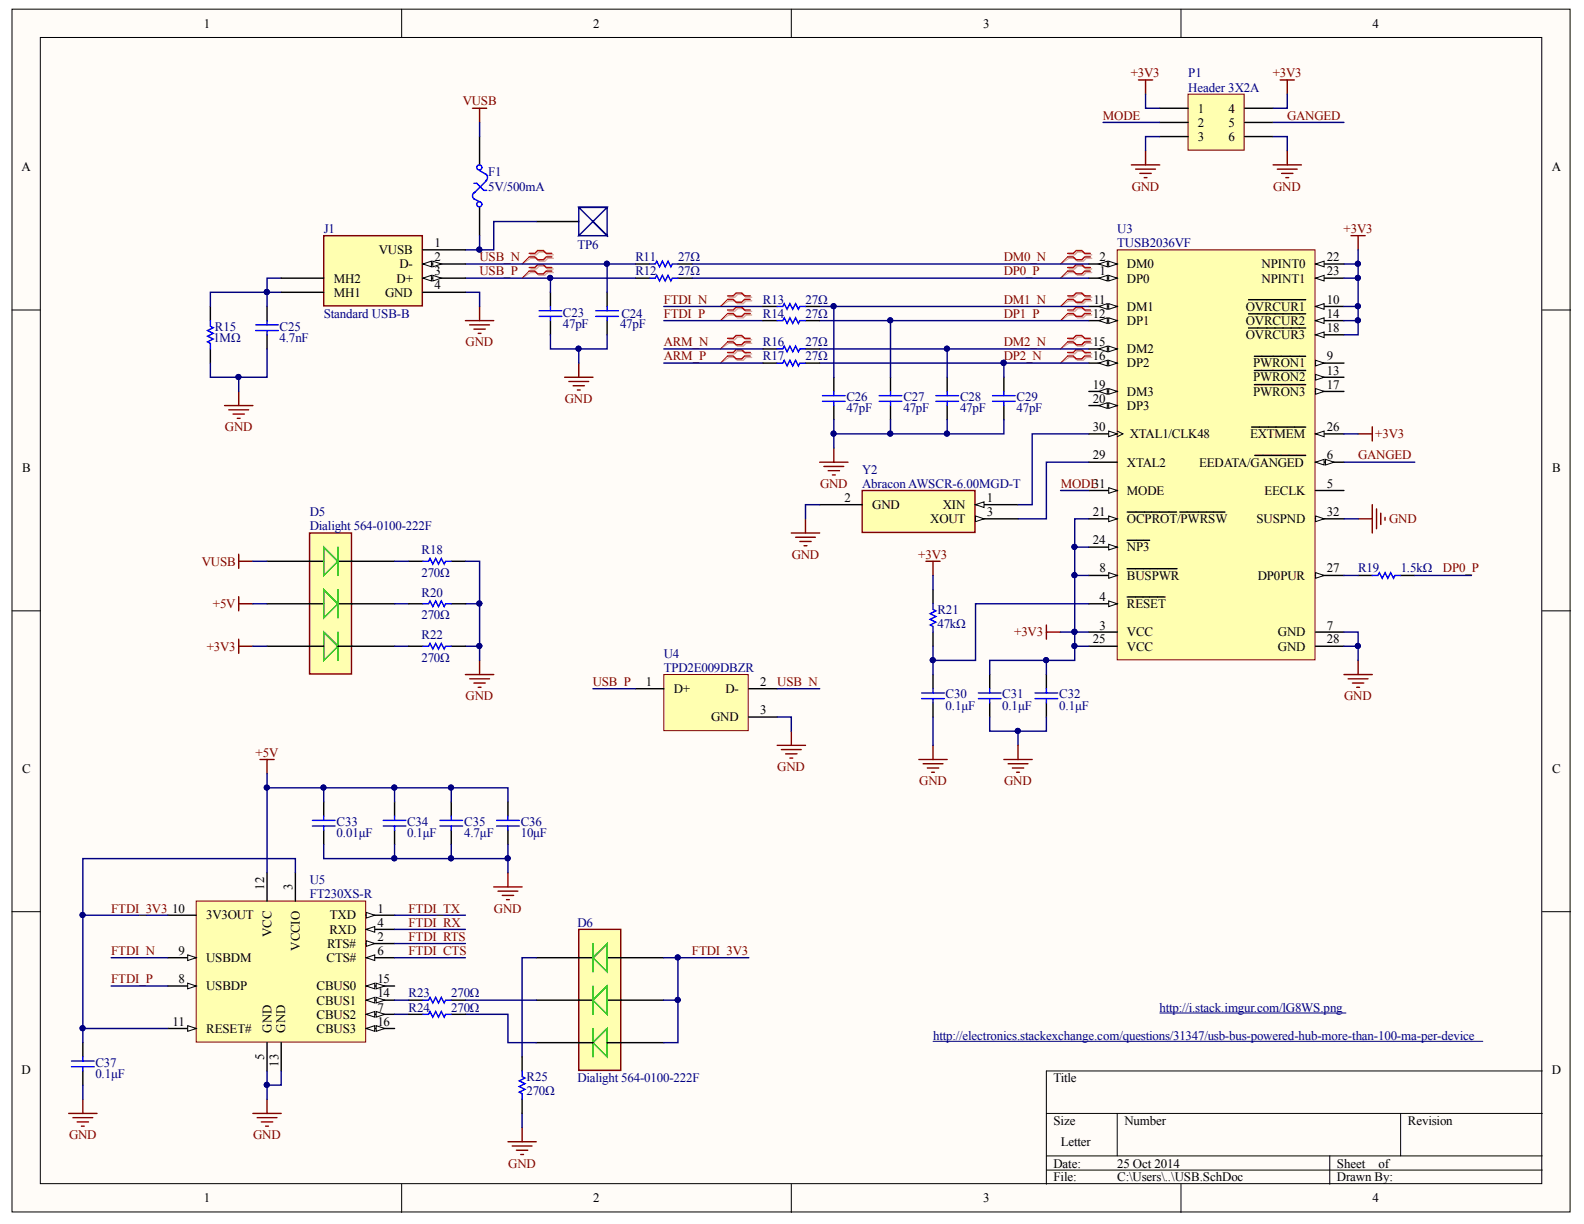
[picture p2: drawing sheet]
<svg xmlns="http://www.w3.org/2000/svg" width="279mm" height="216mm" viewBox="0 0 279 216" stroke-linecap="round" stroke-linejoin="round" font-family="sans-serif">
<g fill="#fffcf8" stroke="#000" stroke-width=".18">
<path d="M2.1 1.6h274.8v212.2h-274.8z"/>
<path d="M7.1 6.6h264.8v202.2h-264.8z"/>
</g>
<g fill="none" stroke="#000" stroke-width=".18">
<path d="M70.8 1.6v5M139.6 1.6v5M208.3 1.6v5M2.1 54.7h5M272 54.7h5M2.1 107.7h5M272 107.7h5M2.1 160.8h5M272 160.8h5M184.6 196.4h87.4M197.1 196.4v7.5M247.1 196.4v7.5"/>
<path d="M272 188.9h-87.4v20M70.8 208.9v5M139.6 208.9v5M184.6 203.9h87.4M184.6 206.4h87.4M208.3 208.9v5M234.6 203.9v5"/>
</g>
<path d="M117.1 119h14.9v9.9h-14.9z" fill="#ffffb0" stroke="#800000" stroke-width=".18"/>
<path d="M84.6 24.1v5M84.6 36.6v5M37.1 54.1v2.5M47.1 54.1v2.5M47.1 59.1v2.4M37.1 61.5v2.5M112.1 121.5h5M132.1 121.5h5M132.1 126.5h5" fill="none" stroke="#000" stroke-width=".25"/>
<path d="M82.1 56.6h5M82.8 57.3h3.5M83.6 58.1h2M84.3 58.8h.5M84.6 54.1v2.5M39.6 71.5h5M40.4 72.3h3.5M41.1 73h2M41.9 73.8h.5M42.1 69v2.5" fill="none" stroke="#800000" stroke-width=".25"/>
<g fill="none" stroke="#00f" stroke-width=".25">
<path d="M83.6 35.1l1 .5M83.6 32.3h.5l1.2 1.3h.5M83.9 33.9a.7 .7 0 0 0-.6 .5 .7 .7 0 0 0 .4 .7M84.6 30.1l1.2 .7M85.7 30.7l.1 .1a.7 .7 0 0 1-.1 1.1M85.8 31.8l-2.2 2.3M37.1 56.6v1l.5 .2-1 .5 1 .5-1 .5 1 .5-1 .5 .5 .3v.9M45.1 57.3h4M45.1 58.3h4M47.1 56.6v.7M47.1 58.3v.8"/>
<circle cx="84.5" cy="36" r=".45"/>
<circle cx="84.5" cy="29.5" r=".45"/>
</g>
<path d="M49.6 51.6h-12.5v2.5M82.1 51.6h2.5v2.5M42.1 66.5v2.5M47.1 61.5v5h-10v-2.5" fill="none" stroke="#000080" stroke-width=".25"/>
<g fill="#000080" stroke="#000080" stroke-width=".18">
<circle cx="47.1" cy="51.5" r=".45"/>
<circle cx="42.1" cy="66.5" r=".45"/>
</g>
<path d="M54.6 94h7.4v24.9h-7.4z" fill="#ffffb0" stroke="#800000" stroke-width=".25"/>
<g fill="none" stroke="#000" stroke-width=".25">
<path d="M97.1 51.6v2.5M97.1 56.6v2.5M107.1 51.6v2.5M107.1 56.6v2.5M112.1 46.6h2.5M119.6 46.6h2.5M47.1 99h10M59.6 99h10M72.1 99h2.5M79.6 99h2.5M47.1 114h10M47.1 106.5h10"/>
<path d="M59.6 114h10M59.6 106.5h10"/>
</g>
<path d="M57.1 96.5l2.5 2.5-2.5 2.5v-5l2.5 2.5M59.6 96.5v5M57.1 111.5l2.5 2.5-2.5 2.5v-5l2.5 2.5M57.1 104l2.5 2.5-2.5 2.5v-5l2.5 2.5M59.6 104v5M59.6 111.5v5" fill="none" stroke="#00bf00" stroke-width=".25"/>
<path d="M95.1 54.8h4M95.1 55.8h4M97.1 54.1v.7M97.1 55.8v.8M105.1 54.8h4M105.1 55.8h4M107.1 54.1v.7M107.1 55.8v.8M114.6 46.6h1l.2-.5 .5 1 .5-1 .5 1 .5-1 .5 1 .3-.5h1M74.6 99h1l.2-.5 .5 1 .5-1 .5 1 .5-1 .5 1 .3-.5h1" fill="none" stroke="#00f" stroke-width=".25"/>
<g fill="none" stroke="#800000" stroke-width=".25">
<path d="M83.3 19.1h2.5M84.6 19.1v2.5M99.6 66.5h5M100.3 67.3h3.5M101.1 68h2M101.8 68.8h.5M102.1 64v2.5M42.1 97.8v2.5M42.1 99h2.5M42.1 105.3v2.4M42.1 112.7v2.5M42.1 114h2.5"/>
<path d="M42.1 106.5h2.5M82.1 119h5M82.8 119.7h3.5M84.6 116.5v2.5M83.6 120.5h2M84.3 121.2h.5M137.1 131.5h5M137.8 132.2h3.5M138.6 133h2M139.3 133.7h.5M139.6 129v2.5"/>
</g>
<g fill="none" stroke="#000080" stroke-width=".25">
<path d="M84.6 21.6v2.5M84.6 41.6v2.5h-2.5M44.6 99h2.5M69.6 99h2.5M82.1 99h2.5v17.5M44.6 114h2.5M44.6 106.5h2.5M69.6 114h2.5M69.6 106.5h2.5M82.1 114h2.5M82.1 106.5h2.5M104.6 121.5h7.5"/>
<path d="M137.1 126.5h2.5v2.5M137.1 121.5h7.5"/>
</g>
<g fill="#000080" stroke="#000080" stroke-width=".18">
<circle cx="84.5" cy="113.9" r=".45"/>
<circle cx="84.5" cy="106.4" r=".45"/>
<circle cx="84.5" cy="44" r=".45"/>
</g>
<path d="M93.6 44.9h1l.5-.5h1l.5 .5h1M93.6 45.6h1l.5 .5h1l.5-.5h1M93.6 47.4h1l.5-.5h1l.5 .5h1M93.6 48.1h1l.5 .5h1l.5-.5h1" fill="none" stroke="#d0a19e" stroke-width=".25"/>
<path d="M93.6 45.6l-1.5 1M93.6 48.1l-1.5 1" fill="none" stroke="#d0a19e" stroke-width=".18"/>
<path d="M93.3 44.7h1l.5-.5h1l.5 .5h1M93.3 45.3h1l.5 .5h1l.5-.5h1M93.3 47.2h1l.5-.5h1l.5 .5h1M93.3 47.8h1l.5 .5h1l.5-.5h1" fill="none" stroke="#f00" stroke-width=".25"/>
<path d="M93.3 45.3l-1.2 1.3M93.3 47.8l-1.2 1.3" fill="none" stroke="#f00" stroke-width=".18"/>
<path d="M197.1 44.1h34.9v72.3h-34.9z" fill="#ffffb0" stroke="#800000" stroke-width=".18"/>
<path d="M192.1 49.1h5" fill="none" stroke="#000" stroke-width=".25"/>
<g fill="#fffcf8" stroke="#000" stroke-width=".18">
<path d="M195.6 48.6l1.5 .5-1.5 .5z"/>
<path d="M193.8 49.1l1.5-.5v1z"/>
</g>
<path d="M192.1 46.6h5" fill="none" stroke="#000" stroke-width=".25"/>
<g fill="#fffcf8" stroke="#000" stroke-width=".18">
<path d="M195.6 46.1l1.5 .5-1.5 .5z"/>
<path d="M193.8 46.6l1.5-.5v1z"/>
</g>
<path d="M192.1 111.5h5M192.1 106.5h5" fill="none" stroke="#000" stroke-width=".25"/>
<path d="M195.6 106l1.5 .5-1.5 .5z" fill="#fffcf8" stroke="#000" stroke-width=".18"/>
<path d="M232.1 86.5h5M232.1 81.5h5M198.8 105.3h6.7" fill="none" stroke="#000" stroke-width=".25"/>
<g fill="#fffcf8" stroke="#000" stroke-width=".18">
<path d="M232.1 81.5l1.5-.5v1z"/>
<path d="M233.8 81l1.5 .5-1.5 .5z"/>
</g>
<path d="M221.3 80.3h9M192.1 101.5h5M232.1 111.5h5" fill="none" stroke="#000" stroke-width=".25"/>
<path d="M195.6 101l1.5 .5-1.5 .5z" fill="#fffcf8" stroke="#000" stroke-width=".18"/>
<path d="M232.1 64h5M198.8 100.3h8.8" fill="none" stroke="#000" stroke-width=".25"/>
<path d="M232.1 63.5l1.5 .5-1.5 .5z" fill="#fffcf8" stroke="#000" stroke-width=".18"/>
<path d="M232.1 54.1h5M221.3 62.8h9" fill="none" stroke="#000" stroke-width=".25"/>
<path d="M232.1 54.1l1.5-.5v1z" fill="#fffcf8" stroke="#000" stroke-width=".18"/>
<path d="M192.1 54.1h5M220.2 52.9h10.1" fill="none" stroke="#000" stroke-width=".25"/>
<g fill="#fffcf8" stroke="#000" stroke-width=".18">
<path d="M195.6 53.6l1.5 .5-1.5 .5z"/>
<path d="M193.8 54.1l1.5-.5v1z"/>
</g>
<path d="M192.1 56.6h5" fill="none" stroke="#000" stroke-width=".25"/>
<g fill="#fffcf8" stroke="#000" stroke-width=".18">
<path d="M195.6 56.1l1.5 .5-1.5 .5z"/>
<path d="M193.8 56.6l1.5-.5v1z"/>
</g>
<path d="M232.1 66.5h5" fill="none" stroke="#000" stroke-width=".25"/>
<path d="M232.1 66l1.5 .5-1.5 .5z" fill="#fffcf8" stroke="#000" stroke-width=".18"/>
<path d="M232.1 56.6h5M221.3 65.3h9" fill="none" stroke="#000" stroke-width=".25"/>
<path d="M232.1 56.6l1.5-.5v1z" fill="#fffcf8" stroke="#000" stroke-width=".18"/>
<path d="M220.2 55.4h10.1M192.1 61.5h5" fill="none" stroke="#000" stroke-width=".25"/>
<g fill="#fffcf8" stroke="#000" stroke-width=".18">
<path d="M195.6 61l1.5 .5-1.5 .5z"/>
<path d="M193.8 61.5l1.5-.5v1z"/>
</g>
<path d="M192.1 64h5" fill="none" stroke="#000" stroke-width=".25"/>
<g fill="#fffcf8" stroke="#000" stroke-width=".18">
<path d="M195.6 63.5l1.5 .5-1.5 .5z"/>
<path d="M193.8 64l1.5-.5v1z"/>
</g>
<path d="M232.1 69h5" fill="none" stroke="#000" stroke-width=".25"/>
<path d="M232.1 68.5l1.5 .5-1.5 .5z" fill="#fffcf8" stroke="#000" stroke-width=".18"/>
<path d="M232.1 59.1h5M221.3 67.8h9" fill="none" stroke="#000" stroke-width=".25"/>
<path d="M232.1 59.1l1.5-.5v1z" fill="#fffcf8" stroke="#000" stroke-width=".18"/>
<path d="M220.2 57.9h10.1M192.1 69h5" fill="none" stroke="#000" stroke-width=".25"/>
<g fill="#fffcf8" stroke="#000" stroke-width=".18">
<path d="M195.6 68.5l1.5 .5-1.5 .5z"/>
<path d="M193.8 69l1.5-.5v1z"/>
</g>
<path d="M192.1 71.5h5" fill="none" stroke="#000" stroke-width=".25"/>
<g fill="#fffcf8" stroke="#000" stroke-width=".18">
<path d="M195.6 71l1.5 .5-1.5 .5z"/>
<path d="M193.8 71.5l1.5-.5v1z"/>
</g>
<path d="M192.1 91.5h5" fill="none" stroke="#000" stroke-width=".25"/>
<path d="M195.6 91l1.5 .5-1.5 .5z" fill="#fffcf8" stroke="#000" stroke-width=".18"/>
<path d="M232.1 46.6h5M198.8 90.3h8.7M208.1 90.3h8" fill="none" stroke="#000" stroke-width=".25"/>
<path d="M232.1 46.6l1.5-.5v1z" fill="#fffcf8" stroke="#000" stroke-width=".18"/>
<path d="M232.1 49.1h5" fill="none" stroke="#000" stroke-width=".25"/>
<path d="M232.1 49.1l1.5-.5v1z" fill="#fffcf8" stroke="#000" stroke-width=".18"/>
<path d="M192.1 96.5h5" fill="none" stroke="#000" stroke-width=".25"/>
<path d="M195.6 96l1.5 .5-1.5 .5z" fill="#fffcf8" stroke="#000" stroke-width=".18"/>
<path d="M232.1 76.5h5M198.8 95.3h4M192.1 114h5" fill="none" stroke="#000" stroke-width=".25"/>
<path d="M232.1 76.5l1.5-.5v1z" fill="#fffcf8" stroke="#000" stroke-width=".18"/>
<path d="M220.8 75.3h9.5M232.1 101.5h5" fill="none" stroke="#000" stroke-width=".25"/>
<path d="M232.1 101l1.5 .5-1.5 .5z" fill="#fffcf8" stroke="#000" stroke-width=".18"/>
<path d="M192.1 76.5h5M192.1 81.5h5M232.1 114h5" fill="none" stroke="#000" stroke-width=".25"/>
<path d="M197.1 76l1 .5-1 .5" fill="none" stroke="#000" stroke-width=".18"/>
<path d="M195.6 76l1.5 .5-1.5 .5z" fill="#fffcf8" stroke="#000" stroke-width=".18"/>
<path d="M192.1 86.5h5" fill="none" stroke="#000" stroke-width=".25"/>
<path d="M195.6 86l1.5 .5-1.5 .5z" fill="#fffcf8" stroke="#000" stroke-width=".18"/>
<path d="M232.1 91.5h5" fill="none" stroke="#000" stroke-width=".25"/>
<path d="M232.1 91l1.5 .5-1.5 .5z" fill="#fffcf8" stroke="#000" stroke-width=".18"/>
<g fill="none" stroke="#d0a19e" stroke-width=".25">
<path d="M128.6 52.4h1l.5-.5h1l.5 .5h1M128.6 53.1h1l.5 .5h1l.5-.5h1M128.6 54.9h1l.5-.5h1l.5 .5h1M128.6 55.6h1l.5 .5h1l.5-.5h1M128.6 59.9h1l.5-.5h1l.5 .5h1M188.6 52.4h1l.5-.5h1l.5 .5h1M188.6 53.1h1l.5 .5h1l.5-.5h1M188.6 54.9h1l.5-.5h1l.5 .5h1M188.6 55.6h1l.5 .5h1l.5-.5h1M188.6 59.9h1l.5-.5h1l.5 .5h1M188.6 44.9h1l.5-.5h1l.5 .5h1M188.6 45.6h1l.5 .5h1l.5-.5h1"/>
<path d="M188.6 47.4h1l.5-.5h1l.5 .5h1M188.6 48.1h1l.5 .5h1l.5-.5h1M128.6 60.6h1l.5 .4h1l.5-.4h1M128.6 62.4h1l.5-.5h1l.5 .5h1M128.6 63h1l.5 .5h1l.5-.5h1M188.6 60.6h1l.5 .4h1l.5-.4h1M188.6 62.4h1l.5-.5h1l.5 .5h1M188.6 63h1l.5 .5h1l.5-.5h1"/>
</g>
<path d="M128.6 53.1l-1.5 1M128.6 55.6l-1.5 1M188.6 53.1l-1.5 1M188.6 55.6l-1.5 1M188.6 45.6l-1.5 1M188.6 48.1l-1.5 1M128.6 60.6l-1.5 .9M128.6 63l-1.5 1M188.6 60.6l-1.5 .9M188.6 63l-1.5 1" fill="none" stroke="#d0a19e" stroke-width=".18"/>
<g fill="none" stroke="#f00" stroke-width=".25">
<path d="M128.3 52.2h1l.5-.5h1l.5 .5h1M128.3 52.8h1l.5 .5h1l.5-.5h1M128.3 54.7h1l.5-.5h1l.5 .5h1M128.3 55.3h1l.5 .5h1l.5-.5h1M128.3 59.7h1l.5-.5h1l.5 .5h1M188.3 52.2h1l.5-.5h1l.5 .5h1M188.3 52.8h1l.5 .5h1l.5-.5h1M188.3 54.7h1l.5-.5h1l.5 .5h1M188.3 55.3h1l.5 .5h1l.5-.5h1M188.3 59.7h1l.5-.5h1l.5 .5h1M188.3 44.7h1l.5-.5h1l.5 .5h1M188.3 45.3h1l.5 .5h1l.5-.5h1"/>
<path d="M188.3 47.2h1l.5-.5h1l.5 .5h1M188.3 47.8h1l.5 .5h1l.5-.5h1M128.3 60.3h1l.5 .5h1l.5-.5h1M128.3 62.2h1l.5-.5h1l.5 .5h1M128.3 62.8h1l.5 .5h1l.5-.5h1M188.3 60.3h1l.5 .5h1l.5-.5h1M188.3 62.2h1l.5-.5h1l.5 .5h1M188.3 62.8h1l.5 .5h1l.5-.5h1"/>
</g>
<path d="M128.3 52.8l-1.2 1.3M128.3 55.3l-1.2 1.3M188.3 52.8l-1.2 1.3M188.3 55.3l-1.2 1.3M188.3 45.3l-1.2 1.3M188.3 47.8l-1.2 1.3M128.3 60.3l-1.2 1.2M128.3 62.8l-1.2 1.2M188.3 60.3l-1.2 1.2M188.3 62.8l-1.2 1.2" fill="none" stroke="#f00" stroke-width=".18"/>
<g fill="#000080" stroke="#000080" stroke-width=".18">
<circle cx="177" cy="64" r=".45"/>
<circle cx="167" cy="61.5" r=".45"/>
<circle cx="157" cy="56.5" r=".45"/>
<circle cx="147" cy="54" r=".45"/>
<circle cx="147" cy="76.5" r=".45"/>
<circle cx="157" cy="76.5" r=".45"/>
<circle cx="167" cy="76.5" r=".45"/>
<circle cx="97" cy="49" r=".45"/>
<circle cx="107" cy="46.5" r=".45"/>
<circle cx="102" cy="61.5" r=".45"/>
<circle cx="239.5" cy="113.9" r=".45"/>
<circle cx="189.5" cy="113.9" r=".45"/>
<circle cx="189.5" cy="111.4" r=".45"/>
<circle cx="239.5" cy="46.5" r=".45"/>
<circle cx="239.5" cy="49" r=".45"/>
<circle cx="239.5" cy="54" r=".45"/>
<circle cx="239.5" cy="56.5" r=".45"/>
<circle cx="184.5" cy="116.4" r=".45"/>
<circle cx="179.5" cy="128.9" r=".45"/>
<circle cx="189.5" cy="101.5" r=".45"/>
<circle cx="189.5" cy="96.5" r=".45"/>
</g>
<g fill="none" stroke="#000" stroke-width=".25">
<path d="M147.1 66.5v2.5M147.1 71.5v2.5M157.1 66.5v2.5M157.1 71.5v2.5M167.1 66.5v2.5M167.1 71.5v2.5M177.1 66.5v2.5M177.1 71.5v2.5M164.6 104v2.5M164.6 111.5v2.5M164.6 119v2.5M174.6 119v2.5"/>
<path d="M184.6 119v2.5M239.6 101.5h2.5M247.1 101.5h2.5M164.6 124v2.5M174.6 124v2.5M184.6 124v2.5"/>
</g>
<g fill="none" stroke="#00f" stroke-width=".25">
<path d="M145.1 69.8h4M145.1 70.8h4M147.1 69v.8M147.1 70.8v.7M155.1 69.8h4M155.1 70.8h4M157.1 69v.8M157.1 70.8v.7M165.1 69.8h4M165.1 70.8h4M167.1 69v.8M167.1 70.8v.7"/>
<path d="M175.1 69.8h4M175.1 70.8h4M177.1 69v.8M177.1 70.8v.7M164.6 106.5v1l.5 .2-1 .5 1 .5-1 .5 1 .5-1 .5 .5 .3v1M242.1 101.5h1l.2-.5 .5 1 .5-1 .5 1 .5-1 .5 1 .3-.5h1M162.6 122.2h4M162.6 123.2h4M164.6 121.5v.7M164.6 123.2v.8M172.6 122.2h4M172.6 123.2h4"/>
<path d="M174.6 121.5v.7M174.6 123.2v.8M182.6 122.2h4M182.6 123.2h4M184.6 121.5v.7M184.6 123.2v.8"/>
</g>
<g fill="none" stroke="#000080" stroke-width=".25">
<path d="M97.1 59.1v2.4h10v-2.4M97.1 49.1v2.5M107.1 46.6v5M144.6 56.6h12.5M144.6 54.1h2.5M237.1 56.6h2.5M237.1 54.1h2.5M237.1 49.1h2.5M239.6 44.1v2.5h-2.5M239.6 46.6v12.5h-2.5M102.1 61.5v2.5M144.6 64h32.5"/>
<path d="M144.6 61.5h22.5M147.1 74v5M157.1 74v2.5h-10M167.1 74v2.5h-10M177.1 74v2.5h-10M237.1 76.5h2.5M192.1 96.5h-2.5v5M192.1 91.5h-2.5v5M237.1 91.5h2.5M184.6 116.5v2.5M187.1 111.5h2.5v2.5h2.5M189.6 114v2.5h-15v2.5"/>
<path d="M192.1 101.5h-2.5v10h2.5M237.1 111.5h2.5v5M237.1 101.5h2.5M237.1 114h2.5M249.6 101.5h9.9M174.6 126.5v2.5h10v-2.5M179.6 129v2.5"/>
</g>
<g fill="none" stroke="#800000" stroke-width=".25">
<path d="M238.3 41.6h2.5M239.6 41.6v2.5M147.1 79v2.5M239.6 76.5h2.5M242.1 75.3v2.5M144.6 81.5h5M145.3 82.3h3.5M146.1 83h2M146.8 83.8h.5M163.3 99h2.5M164.6 99v2.5M239.6 91.5h2.5"/>
<path d="M242.1 89v5M242.8 89.8v3.5M243.6 90.5v2M244.3 91.3v.5M184.6 110.2v2.5M184.6 111.5h2.5M237.1 119h5M237.8 119.7h3.5M239.6 116.5v2.5M162.1 134h5M162.8 134.7h3.5M163.6 135.5h2"/>
<path d="M164.3 136.2h.5M164.6 131.5v2.5M177.1 134h5M177.8 134.7h3.5M178.6 135.5h2M179.3 136.2h.5M179.6 131.5v2.5M238.6 120.5h2M239.3 121.2h.5"/>
</g>
<path d="M152.1 86.5h19.9v7.4h-19.9z" fill="#ffffb0" stroke="#800000" stroke-width=".25"/>
<path d="M172.1 89h7.5" fill="none" stroke="#000" stroke-width=".25"/>
<path d="M172.1 89l1.5-.5v1z" fill="#fffcf8" stroke="#000" stroke-width=".18"/>
<path d="M144.6 89h7.5M172.1 91.5h7.5" fill="none" stroke="#000" stroke-width=".25"/>
<path d="M172.1 91l1.5 .5-1.5 .5z" fill="#fffcf8" stroke="#000" stroke-width=".18"/>
<path d="M192.1 76.5h-10v12.5h-2.5M144.6 89h-2.5v2.5M192.1 81.5h-7.5v10h-5M164.6 101.5v2.5M164.6 116.5v2.5M192.1 106.5h-20v10h-7.5v-2.5M164.6 126.5v5" fill="none" stroke="#000080" stroke-width=".25"/>
<circle cx="164.5" cy="116.4" r=".45" fill="#000080" stroke="#000080" stroke-width=".18"/>
<path d="M139.6 94h5M140.3 94.8h3.5M141.1 95.5h2M141.8 96.3h.5M142.1 91.5v2.5" fill="none" stroke="#800000" stroke-width=".25"/>
<path d="M204.6 178.7h32.8M164.6 183.7h97" fill="none" stroke="#000080" stroke-width=".18"/>
<path d="M34.6 158.9h29.9v24.9h-29.9z" fill="#ffffb0" stroke="#800000" stroke-width=".18"/>
<path d="M47.1 153.9v5M52.1 153.9v5M29.6 161.4h5M29.6 168.9h5M47.1 183.9v5M49.6 183.9v5" fill="none" stroke="#000" stroke-width=".25"/>
<path d="M33.1 168.4l1.5 .5-1.5 .5z" fill="#fffcf8" stroke="#000" stroke-width=".18"/>
<path d="M29.6 173.9h5" fill="none" stroke="#000" stroke-width=".25"/>
<path d="M33.1 173.4l1.5 .5-1.5 .5z" fill="#fffcf8" stroke="#000" stroke-width=".18"/>
<path d="M29.6 181.4h5" fill="none" stroke="#000" stroke-width=".25"/>
<path d="M33.1 180.9l1.5 .5-1.5 .5z" fill="#fffcf8" stroke="#000" stroke-width=".18"/>
<path d="M64.6 161.4h5" fill="none" stroke="#000" stroke-width=".25"/>
<path d="M64.6 160.9l1.5 .5-1.5 .5z" fill="#fffcf8" stroke="#000" stroke-width=".18"/>
<path d="M64.6 163.9h5" fill="none" stroke="#000" stroke-width=".25"/>
<path d="M64.6 163.9l1.5-.5v1z" fill="#fffcf8" stroke="#000" stroke-width=".18"/>
<path d="M64.6 166.4h5" fill="none" stroke="#000" stroke-width=".25"/>
<path d="M64.6 165.9l1.5 .5-1.5 .5z" fill="#fffcf8" stroke="#000" stroke-width=".18"/>
<path d="M64.6 168.9h5" fill="none" stroke="#000" stroke-width=".25"/>
<path d="M64.6 168.9l1.5-.5v1z" fill="#fffcf8" stroke="#000" stroke-width=".18"/>
<path d="M64.6 173.9h5" fill="none" stroke="#000" stroke-width=".25"/>
<g fill="#fffcf8" stroke="#000" stroke-width=".18">
<path d="M64.6 173.9l1.5-.5v1z"/>
<path d="M66.3 173.4l1.5 .5-1.5 .5z"/>
</g>
<path d="M64.6 176.4h5" fill="none" stroke="#000" stroke-width=".25"/>
<g fill="#fffcf8" stroke="#000" stroke-width=".18">
<path d="M64.6 176.4l1.5-.5v1z"/>
<path d="M66.3 175.9l1.5 .5-1.5 .5z"/>
</g>
<path d="M64.6 178.9h5" fill="none" stroke="#000" stroke-width=".25"/>
<g fill="#fffcf8" stroke="#000" stroke-width=".18">
<path d="M64.6 178.9l1.5-.5v1z"/>
<path d="M66.3 178.4l1.5 .5-1.5 .5z"/>
</g>
<path d="M64.6 181.4h5" fill="none" stroke="#000" stroke-width=".25"/>
<g fill="#fffcf8" stroke="#000" stroke-width=".18">
<path d="M64.6 181.4l1.5-.5v1z"/>
<path d="M66.3 180.9l1.5 .5-1.5 .5z"/>
</g>
<g fill="none" stroke="#000080" stroke-width=".25">
<path d="M57.1 139v2.5M69.6 139v2.5M79.6 139v2.5M52.1 153.9v-2.5h-37.5v10M57.1 149v2.4h32.5v2.5M69.6 149v2.4M79.6 149v2.4M89.6 149v2.4M19.6 168.9h10M19.6 173.9h10M29.6 161.4h-15v20M14.6 191.4v2.5"/>
<path d="M29.6 181.4h-15v2.5M47.1 188.9v5M49.6 188.9v2.5h-2.5"/>
</g>
<path d="M57.1 141.5v2.5M57.1 146.5v2.5M69.6 141.5v2.5M69.6 146.5v2.5M79.6 141.5v2.5M79.6 146.5v2.5M89.6 141.5v2.5M89.6 146.5v2.5M14.6 183.9v2.5M14.6 188.9v2.5" fill="none" stroke="#000" stroke-width=".25"/>
<g fill="none" stroke="#00f" stroke-width=".25">
<path d="M55.1 144.7h4M55.1 145.7h4M57.1 144v.7M57.1 145.7v.8M67.6 144.7h4M67.6 145.7h4M69.6 144v.7M69.6 145.7v.8M77.6 144.7h4M77.6 145.7h4M79.6 144v.7M79.6 145.7v.8"/>
<path d="M87.6 144.7h4M87.6 145.7h4M89.6 144v.7M89.6 145.7v.8M12.6 187.2h4M12.6 188.2h4M14.6 186.4v.8M14.6 188.2v.7"/>
</g>
<g fill="none" stroke="#800000" stroke-width=".25">
<path d="M45.9 134h2.5M47.1 134v2.5M87.1 156.4h5M87.8 157.2h3.5M88.6 157.9h2M89.3 158.7h.5M89.6 153.9v2.5M12.1 196.4h5M12.9 197.1h3.5M13.6 197.9h2M14.4 198.6h.5M14.6 193.9v2.5"/>
<path d="M44.6 196.4h5M45.4 197.1h3.5M46.1 197.9h2M46.9 198.6h.5M47.1 193.9v2.5"/>
</g>
<g fill="#000080" stroke="#000080" stroke-width=".18">
<circle cx="47.1" cy="191.4" r=".45"/>
<circle cx="14.6" cy="181.4" r=".45"/>
<circle cx="14.6" cy="161.4" r=".45"/>
<circle cx="79.5" cy="138.9" r=".45"/>
<circle cx="69.5" cy="138.9" r=".45"/>
<circle cx="57.1" cy="138.9" r=".45"/>
<circle cx="89.5" cy="151.4" r=".45"/>
<circle cx="79.5" cy="151.4" r=".45"/>
<circle cx="69.5" cy="151.4" r=".45"/>
</g>
<path d="M102.1 163.9h7.4v24.9h-7.4z" fill="#ffffb0" stroke="#800000" stroke-width=".25"/>
<path d="M94.6 39.1h7.5M72.1 176.4h2.5M79.6 176.4h2.5M94.6 176.4h10M94.6 168.9h10M107.1 176.4h10M107.1 168.9h10M94.6 183.9h10M107.1 183.9h10" fill="none" stroke="#000" stroke-width=".25"/>
<path d="M104.6 166.4v5M104.6 173.9v5M107.1 173.9l-2.5 2.5 2.5 2.5v-5l-2.5 2.5M107.1 166.4l-2.5 2.5 2.5 2.5v-5l-2.5 2.5M104.6 181.4v5M107.1 181.4l-2.5 2.5 2.5 2.5v-5l-2.5 2.5" fill="none" stroke="#00bf00" stroke-width=".25"/>
<g fill="none" stroke="#000080" stroke-width=".25">
<path d="M94.6 39.1h-7.5v5h-2.5M104.6 39.1l2.5 2.5h-5l5-5h-5l5 5v-5h-5v5M47.1 136.5v2.5M89.6 141.5v-2.5h-42.5v14.9M69.6 176.4h2.5M69.6 178.9h2.5M69.6 161.4h12.5M69.6 163.9h12.5M69.6 166.4h12.5M69.6 168.9h12.5M82.1 178.9h7.5v5h5M82.1 176.4h12.5"/>
<path d="M94.6 168.9h-2.5v17.5M117.1 168.9h15M119.6 168.9v7.5h-2.5M119.6 176.4v7.5h-2.5M92.1 196.4v2.5"/>
</g>
<g fill="#000080" stroke="#000080" stroke-width=".18">
<circle cx="47.1" cy="138.9" r=".45"/>
<circle cx="57.1" cy="138.9" r=".45"/>
<circle cx="69.5" cy="138.9" r=".45"/>
<circle cx="79.5" cy="138.9" r=".45"/>
<circle cx="119.5" cy="168.9" r=".45"/>
<circle cx="119.5" cy="176.4" r=".45"/>
<circle cx="84.5" cy="44" r=".45"/>
</g>
<path d="M74.6 176.4h1l.2-.5 .5 1 .5-1 .5 1 .5-1 .5 1 .3-.5h1" fill="none" stroke="#00f" stroke-width=".25"/>
<path d="M92.1 198.9v2.5M89.6 201.4h5M90.3 202.1h3.5M91.1 202.9h2M91.8 203.6h.5" fill="none" stroke="#800000" stroke-width=".25"/>
<path d="M209.6 16.6h9.9v9.9h-9.9z" fill="#ffffb0" stroke="#800000" stroke-width=".18"/>
<g fill="none" stroke="#000" stroke-width=".25">
<path d="M204.6 19.1h5M219.6 19.1h5M204.6 21.6h5M204.6 24.1h5M219.6 21.6h5M219.6 24.1h5M112.1 49.1h2.5M119.6 49.1h2.5M134.6 54.1h2.5M134.6 56.6h2.5M142.1 54.1h2.5M142.1 56.6h2.5"/>
<path d="M134.6 61.5h2.5M134.6 64h2.5M142.1 61.5h2.5M142.1 64h2.5M72.1 106.5h2.5M72.1 114h2.5M79.6 106.5h2.5M79.6 114h2.5M72.1 178.9h2.5M79.6 178.9h2.5M92.1 186.4v2.5M92.1 193.9v2.5"/>
</g>
<g fill="none" stroke="#800000" stroke-width=".25">
<path d="M200.8 14.1h2.5M202.1 14.1v2.5M225.8 14.1h2.5M227.1 14.1v2.5M199.6 29.1h5M200.3 29.8h3.5M201.1 30.6h2M201.8 31.3h.5M202.1 26.6v2.5M224.6 29.1h5M225.3 29.8h3.5M226.1 30.6h2"/>
<path d="M226.8 31.3h.5M227.1 26.6v2.5"/>
</g>
<g fill="none" stroke="#000080" stroke-width=".25">
<path d="M202.1 16.6v2.5h2.5M227.1 16.6v2.5h-2.5M194.6 21.6h10M204.6 24.1h-2.5v2.5M224.6 24.1h2.5v2.5M224.6 21.6h12.5M49.6 49.1h-2.5v5M82.1 49.1h30M82.1 46.6h30M117.1 54.1h17.5M117.1 56.6h17.5M122.1 49.1h70"/>
<path d="M192.1 54.1h-45v12.4M192.1 56.6h-35v9.9M117.1 61.5h17.5M117.1 64h17.5M192.1 61.5h-25v5M192.1 64h-15v2.5M187.1 86.5h5M237.1 81.5h12.5"/>
</g>
<path d="M114.6 49.1h1l.2-.5 .5 1 .5-1 .5 1 .5-1 .5 1 .3-.5h1M137.1 54.1h1l.2-.5 .5 1 .5-1 .5 1 .5-1 .5 1 .3-.5h1M137.1 56.6h1l.2-.5 .5 1 .5-1 .5 1 .5-1 .5 1 .3-.5h1M137.1 61.5h1l.2-.5 .5 1 .5-1 .5 1 .5-1 .5 1 .3-.5h1M137.1 64h1l.2-.5 .5 1 .5-1 .5 1 .5-1 .5 1 .3-.5h1M74.6 106.5h1l.2-.5 .5 1 .5-1 .5 1 .5-1 .5 1 .3-.5h1M74.6 114h1l.2-.5 .5 1 .5-1 .5 1 .5-1 .5 1 .3-.5h1M74.6 178.9h1l.2-.5 .5 1 .5-1 .5 1 .5-1 .5 1 .3-.5h1M92.1 188.9v1l.5 .3-1 .5 1 .5-1 .5 1 .5-1 .5 .5 .2v1" fill="none" stroke="#00f" stroke-width=".25"/>
<g fill="#000080" stroke="#000080" stroke-width=".18">
<circle cx="147" cy="54" r=".45"/>
<circle cx="157" cy="56.5" r=".45"/>
<circle cx="167" cy="61.5" r=".45"/>
<circle cx="177" cy="64" r=".45"/>
<circle cx="47.1" cy="51.5" r=".45"/>
<circle cx="97" cy="49" r=".45"/>
<circle cx="107" cy="46.5" r=".45"/>
</g>
<path d="M57.1 41.6h17.4v12.4h-17.4z" fill="#ffffb0" stroke="#800000" stroke-width=".25"/>
<path d="M74.6 44.1h7.5M74.6 46.6h7.5" fill="none" stroke="#000" stroke-width=".25"/>
<g fill="#fffcf8" stroke="#000" stroke-width=".18">
<path d="M74.6 46.6l1.5-.5v1z"/>
<path d="M76.3 46.1l1.5 .5-1.5 .5z"/>
</g>
<path d="M74.6 49.1h7.5" fill="none" stroke="#000" stroke-width=".25"/>
<g fill="#fffcf8" stroke="#000" stroke-width=".18">
<path d="M74.6 49.1l1.5-.5v1z"/>
<path d="M76.3 48.6l1.5 .5-1.5 .5z"/>
</g>
<path d="M49.6 51.6h7.5M49.6 49.1h7.5M74.6 51.6h7.5" fill="none" stroke="#000" stroke-width=".25"/>
<path d="M122.1 46.6h70" fill="none" stroke="#000080" stroke-width=".25"/>
<g font-size="2.3">
<text x="35.9" y="4.9">1</text>
<text x="104.6" y="4.9">2</text>
<text x="173.4" y="4.9">3</text>
<text x="242.1" y="4.9">4</text>
<text x="211.3" y="19.9">1</text>
<text x="211.3" y="22.4">2</text>
<text x="216.7" y="19.9">4</text>
<text x="216.7" y="22.4">5</text>
<text x="211.3" y="24.8">3</text>
<text x="216.7" y="24.8">6</text>
<text x="3.8" y="30.2">A</text>
<text x="273.7" y="30.2">A</text>
<text x="66.8" y="44.9">VUSB</text>
<text x="70.5" y="47.3">D-</text>
<text x="76.6" y="43.6">1</text>
<text x="76.6" y="46.1">2</text>
<text x="194" y="46.1">2</text>
<text x="198.8" y="47.3">DM0</text>
<text x="222.5" y="47.3">NPINT0</text>
<text x="234" y="46.1">22</text>
<text x="58.9" y="49.9">MH2</text>
<text x="58.9" y="52.3">MH1</text>
<text x="67.9" y="52.3">GND</text>
<text x="70" y="49.9">D+</text>
<text x="76.6" y="48.6">3</text>
<text x="76.6" y="51">4</text>
<text x="192.9" y="53.6">11</text>
<text x="194" y="48.6">1</text>
<text x="198.8" y="49.9">DP0</text>
<text x="222.5" y="49.9">NPINT1</text>
<text x="234" y="53.6">10</text>
<text x="234" y="48.6">23</text>
<text x="192.8" y="56">12</text>
<text x="198.8" y="54.8">DM1</text>
<text x="198.8" y="57.3">DP1</text>
<text x="219.8" y="54.8">OVRCUR1</text>
<text x="219.8" y="57.3">OVRCUR2</text>
<text x="219.8" y="59.8">OVRCUR3</text>
<text x="234" y="56">14</text>
<text x="234" y="58.6">18</text>
<text x="192.8" y="61.1">15</text>
<text x="192.8" y="63.5">16</text>
<text x="198.8" y="62.3">DM2</text>
<text x="198.8" y="64.8">DP2</text>
<text x="221" y="64.8">PWRON1</text>
<text x="234" y="63.5">9</text>
<text x="192.8" y="68.5">19</text>
<text x="192.8" y="71.1">20</text>
<text x="198.8" y="69.8">DM3</text>
<text x="221" y="67.3">PWRON2</text>
<text x="221" y="69.8">PWRON3</text>
<text x="234" y="66.1">13</text>
<text x="234" y="68.5">17</text>
<text x="192.8" y="76.1">30</text>
<text x="198.8" y="72.3">DP3</text>
<text x="199.3" y="77.3">XTAL1/CLK48</text>
<text x="220.5" y="77.3">EXTMEM</text>
<text x="234" y="76.1">26</text>
<text x="3.9" y="83.2">B</text>
<text x="192.8" y="81">29</text>
<text x="198.8" y="82.3">XTAL2</text>
<text x="211.5" y="82.3">EEDATA/GANGED</text>
<text x="234" y="81">6</text>
<text x="273.8" y="83.2">B</text>
<text x="149" y="88.6">2</text>
<text x="153.9" y="89.7">GND</text>
<text x="166.3" y="89.7">XIN</text>
<text x="174.1" y="88.6">1</text>
<text x="198.8" y="87.3">MODE</text>
<text x="223.1" y="87.3">EECLK</text>
<text x="234" y="86">5</text>
<text x="164.1" y="92.3">XOUT</text>
<text x="174.1" y="91">3</text>
<text x="192.8" y="91">21</text>
<text x="192.8" y="96">24</text>
<text x="198.8" y="92.3">OCPROT/PWRSW</text>
<text x="221.6" y="92.3">SUSPND</text>
<text x="234" y="91">32</text>
<text x="194" y="101">8</text>
<text x="198.8" y="97.3">NP3</text>
<text x="234" y="101">27</text>
<text x="194" y="106.1">4</text>
<text x="198.8" y="107.2">RESET</text>
<text x="198.8" y="102.2">BUSPWR</text>
<text x="221.9" y="102.2">DP0PUR</text>
<text x="192.8" y="113.5">25</text>
<text x="194" y="111">3</text>
<text x="198.8" y="112.2">VCC</text>
<text x="225.4" y="112.2">GND</text>
<text x="234" y="111">7</text>
<text x="234" y="113.5">28</text>
<text x="198.8" y="114.8">VCC</text>
<text x="225.4" y="114.8">GND</text>
<text x="113.9" y="121">1</text>
<text x="118.8" y="122.3">D+</text>
<text x="128" y="122.3">D-</text>
<text x="134.1" y="121">2</text>
<text x="134.1" y="126">3</text>
<text x="125.4" y="127.3">GND</text>
<text x="3.9" y="136.3">C</text>
<text x="273.8" y="136.3">C</text>
<text x="30.4" y="161">10</text>
<text x="46.6" y="156.9" transform="rotate(-90 46.6 156.9)">12</text>
<text x="51.6" y="156.9" transform="rotate(-90 51.6 156.9)">3</text>
<text x="66.6" y="161">1</text>
<text x="36.4" y="162.2">3V3OUT</text>
<text x="47.9" y="165.3" transform="rotate(-90 47.9 165.3)">VCC</text>
<text x="52.9" y="167.7" transform="rotate(-90 52.9 167.7)">VCCIO</text>
<text x="57.7" y="167.2">RTS#</text>
<text x="58.1" y="164.7">RXD</text>
<text x="58.2" y="162.2">TXD</text>
<text x="66.6" y="163.4">4</text>
<text x="66.6" y="166">2</text>
<text x="31.5" y="168.4">9</text>
<text x="31.5" y="173.4">8</text>
<text x="36.4" y="169.7">USBDM</text>
<text x="57.6" y="169.7">CTS#</text>
<text x="66.6" y="168.4">6</text>
<text x="66.6" y="173.4">15</text>
<text x="36.4" y="174.7">USBDP</text>
<text x="55.8" y="174.7">CBUS0</text>
<text x="55.8" y="177.2">CBUS1</text>
<text x="55.8" y="179.7">CBUS2</text>
<text x="66.6" y="175.9">14</text>
<text x="66.6" y="178.5">7</text>
<text x="30.5" y="180.9">11</text>
<text x="36.4" y="182.2">RESET#</text>
<text x="47.9" y="182.2" transform="rotate(-90 47.9 182.2)">GND</text>
<text x="50.3" y="182.2" transform="rotate(-90 50.3 182.2)">GND</text>
<text x="55.8" y="182.2">CBUS3</text>
<text x="66.6" y="180.9">16</text>
<text x="3.8" y="189.4">D</text>
<text x="46.6" y="187" transform="rotate(-90 46.6 187)">5</text>
<text x="49.1" y="188.2" transform="rotate(-90 49.1 188.2)">13</text>
<text x="185.8" y="190.9">Title</text>
<text x="273.7" y="189.4">D</text>
<text x="185.8" y="198.4">Size</text>
<text x="187.1" y="202.1">Letter</text>
<text x="198.4" y="198.4">Number</text>
<text x="248.3" y="198.4">Revision</text>
<text x="185.8" y="205.9">Date:</text>
<text x="185.8" y="208.4">File:</text>
<text x="197.1" y="205.9">25 Oct 2014</text>
<text x="197.1" y="208.4">C:\Users\..\USB.SchDoc</text>
<text x="235.8" y="205.9">Sheet</text>
<text x="235.8" y="208.4">Drawn By:</text>
<text x="243.1" y="205.9">of</text>
<text x="35.9" y="212.1">1</text>
<text x="104.6" y="212.1">2</text>
<text x="173.4" y="212.1">3</text>
<text x="242.1" y="212.1">4</text>
</g>
<g font-size="2.3" fill="#800000">
<text x="199.5" y="13.6">+3V3</text>
<text x="224.5" y="13.6">+3V3</text>
<text x="81.6" y="18.6">VUSB</text>
<text x="194.5" y="21.1">MODE</text>
<text x="227" y="21.1">GANGED</text>
<text x="199.6" y="33.6">GND</text>
<text x="224.6" y="33.6">GND</text>
<text x="237" y="41.1">+3V3</text>
<text x="84.6" y="46.1">USB_N</text>
<text x="177" y="46.1">DM0_N</text>
<text x="84.6" y="48.6">USB_P</text>
<text x="117.1" y="53.6">FTDI_N</text>
<text x="177" y="53.6">DM1_N</text>
<text x="177" y="48.6">DP0_P</text>
<text x="117.1" y="56">FTDI_P</text>
<text x="177" y="56">DP1_P</text>
<text x="82.1" y="61.1">GND</text>
<text x="117.1" y="61.1">ARM_N</text>
<text x="117.1" y="63.5">ARM_P</text>
<text x="177" y="61.1">DM2_N</text>
<text x="177" y="63.5">DP2_N</text>
<text x="99.6" y="71.1">GND</text>
<text x="39.7" y="76.1">GND</text>
<text x="242.6" y="77.3">+3V3</text>
<text x="239.5" y="81">GANGED</text>
<text x="144.6" y="86">GND</text>
<text x="187.1" y="86">MODE31</text>
<text x="245" y="92.3">GND</text>
<text x="35.6" y="99.8">VUSB</text>
<text x="139.6" y="98.5">GND</text>
<text x="162" y="98.5">+3V3</text>
<text x="254.5" y="101">DP0_P</text>
<text x="37.6" y="107.2">+5V</text>
<text x="178.9" y="112.2">+3V3</text>
<text x="36.5" y="114.8">+3V3</text>
<text x="82.1" y="123.5">GND</text>
<text x="104.5" y="121">USB_P</text>
<text x="137.1" y="121">USB_N</text>
<text x="237.1" y="123.5">GND</text>
<text x="45.1" y="133.5">+5V</text>
<text x="137.1" y="136">GND</text>
<text x="162.1" y="138.5">GND</text>
<text x="177.1" y="138.5">GND</text>
<text x="19.6" y="161">FTDI_3V3</text>
<text x="72.1" y="161">FTDI_TX</text>
<text x="87.1" y="161">GND</text>
<text x="72.1" y="163.4">FTDI_RX</text>
<text x="72.1" y="166">FTDI_RTS</text>
<text x="19.6" y="168.4">FTDI_N</text>
<text x="19.6" y="173.4">FTDI_P</text>
<text x="72.1" y="168.4">FTDI_CTS</text>
<text x="122.1" y="168.4">FTDI_3V3</text>
<text x="12.2" y="200.9">GND</text>
<text x="44.7" y="200.9">GND</text>
<text x="89.7" y="205.9">GND</text>
</g>
<g font-size="2.3" fill="#000080">
<text x="209.6" y="13.6">P1</text>
<text x="209.6" y="16.1">Header 3X2A</text>
<text x="86.1" y="31.1">F1</text>
<text x="86.1" y="33.6">5V/500mA</text>
<text x="57.1" y="41.1">J1</text>
<text x="197.1" y="41.1">U3</text>
<text x="101.8" y="43.9">TP6</text>
<text x="112.1" y="46.1">R11</text>
<text x="119.6" y="46.1">27Ω</text>
<text x="197.1" y="43.6">TUSB2036VF</text>
<text x="112.1" y="48.6">R12</text>
<text x="119.6" y="48.6">27Ω</text>
<text x="134.6" y="53.6">R13</text>
<text x="142.1" y="53.6">27Ω</text>
<text x="37.9" y="58.3">R15</text>
<text x="49.3" y="58.3">C25</text>
<text x="57.1" y="56">Standard USB-B</text>
<text x="99.3" y="57.8">47pF</text>
<text x="99.3" y="55.9">C23</text>
<text x="109.4" y="57.8">47pF</text>
<text x="109.6" y="56">C24</text>
<text x="134.6" y="56">R14</text>
<text x="142.1" y="56">27Ω</text>
<text x="37.6" y="60.3">1MΩ</text>
<text x="49.3" y="60.3">4.7nF</text>
<text x="134.6" y="61.1">R16</text>
<text x="134.6" y="63.5">R17</text>
<text x="142.1" y="61.1">27Ω</text>
<text x="142.1" y="63.5">27Ω</text>
<text x="149.3" y="70.8">C26</text>
<text x="159.4" y="70.8">C27</text>
<text x="169.3" y="70.8">C28</text>
<text x="179.3" y="70.8">C29</text>
<text x="149.3" y="72.8">47pF</text>
<text x="159.4" y="72.8">47pF</text>
<text x="169.3" y="72.8">47pF</text>
<text x="179.3" y="72.8">47pF</text>
<text x="152.1" y="83.6">Y2</text>
<text x="152.1" y="86">AbraconAWSCR-6.00MGD-T</text>
<text x="54.6" y="91">D5</text>
<text x="54.6" y="93.5">Dialight 564-0100-222F</text>
<text x="74.4" y="101.7">270Ω</text>
<text x="74.4" y="97.8">R18</text>
<text x="239.5" y="101">R19</text>
<text x="247.1" y="101">1.5kΩ</text>
<text x="74.4" y="105.3">R20</text>
<text x="74.4" y="109.3">270Ω</text>
<text x="74.4" y="112.7">R22</text>
<text x="165.4" y="110.8">47kΩ</text>
<text x="165.4" y="108.2">R21</text>
<text x="74.4" y="116.8">270Ω</text>
<text x="117.1" y="116">U4</text>
<text x="117.1" y="118.5">TPD2E009DBZR</text>
<text x="166.8" y="125.2">0.1μF</text>
<text x="166.8" y="123.2">C30</text>
<text x="176.8" y="125.2">0.1μF</text>
<text x="176.8" y="123.2">C31</text>
<text x="186.8" y="125.2">0.1μF</text>
<text x="186.8" y="123.2">C32</text>
<text x="59.4" y="147.7">0.01μF</text>
<text x="59.4" y="145.7">C33</text>
<text x="71.8" y="147.7">0.1μF</text>
<text x="71.8" y="145.7">C34</text>
<text x="81.9" y="147.7">4.7μF</text>
<text x="81.9" y="145.7">C35</text>
<text x="91.9" y="147.7">10μF</text>
<text x="91.9" y="145.7">C36</text>
<text x="54.6" y="156">U5</text>
<text x="54.6" y="158.4">FT230XS-R</text>
<text x="101.8" y="163.4">D6</text>
<text x="72.1" y="175.9">R23</text>
<text x="72.1" y="178.5">R24</text>
<text x="79.6" y="175.9">270Ω</text>
<text x="79.6" y="178.5">270Ω</text>
<text x="204.5" y="178.5">http://i.stack.imgur.com/lG8WS.png</text>
<text x="164.6" y="183.5">http://electronics.stackexchange.com/questions/31347/usb-bus-powered-hub-more-than-100-ma-per-device</text>
<text x="16.8" y="190.1">0.1μF</text>
<text x="16.8" y="188.2">C37</text>
<text x="92.9" y="190.6">R25</text>
<text x="101.8" y="190.9">Dialight 564-0100-222F</text>
<text x="92.9" y="193.2">270Ω</text>
</g>
</svg>
